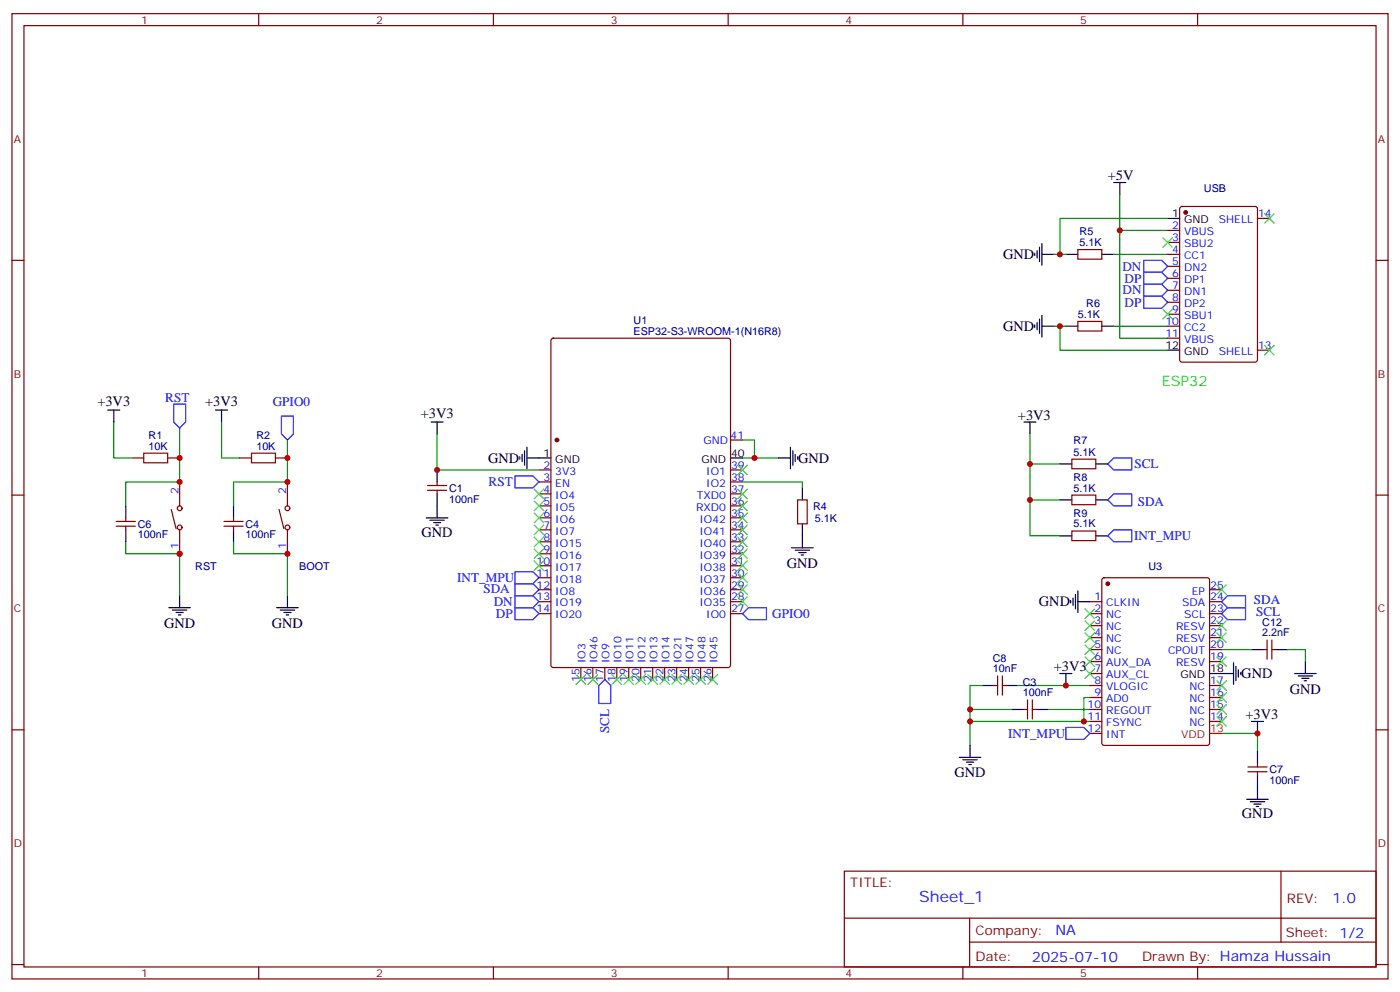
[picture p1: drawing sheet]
<svg xmlns="http://www.w3.org/2000/svg" width="412mm" height="292mm" viewBox="0 0 412 292" stroke-linecap="round" stroke-linejoin="round" font-family="sans-serif">
<g fill="none" stroke="#870000" stroke-width=".35">
<path d="M3.5 4h405.4v284.4h-405.4zM7.1 7.5h398.2v277.3h-398.2zM76.2 4v3.5M145.3 4v3.5M214.5 4v3.5M283.6 4v3.5M352.8 4v3.5M3.5 76.7h3.6M317.5 73.5h7.1v2.8h-7.1zM344 67.9h3.5M344 71.4h3.5M344 74.9h3.5"/>
<path d="M344 78.5h3.5M347.7 61l.5-.2h21.5l.7 .4v44.8l-.4 .6-21.8 .1-.7-.5v-44.7zM370.4 64.3h3.5M405.3 76.7h3.6M162.5 99.8l.5-.2h51.5l.6 .5 .1 95.8-.5 .7h-51.7l-.7-.4v-95.9zM317.5 94.7h7.1v2.8h-7.1zM344 82h3.5M344 85.5h3.5M344 89h3.5M344 92.6h3.5M344 96.1h3.5M344 99.6h3.5"/>
<path d="M370.4 103.2h3.5M38.8 134.9h3.5M49.4 134.9h3.5M70.6 134.9h3.5M81.1 134.9h3.6M158.7 138.4h3.6M215.2 138.4h3.5M215.2 129.6h3.5M315.7 135.3h7.1v2.8h-7.1zM3.5 145.8h3.6M34.2 155h5.7M34.2 153.6h5.7"/>
<path d="M37 152.5v1.1M37 155v1.1M50.4 150.1l1.5 5.6M52.9 142v7M52.9 156.1v7M66 155h5.6M66 153.6h5.6M68.8 152.5v1.1M68.8 155v1.1M82.2 150.1l1.4 5.6M84.7 142v7M84.7 156.1v7"/>
<path d="M125.9 144.4h5.7M125.9 143h5.7M128.8 142v1M128.8 144.4v1.1M158.7 142h3.6M158.7 145.5h3.6M158.7 149h3.6M158.7 152.5h3.6M158.7 156.1h3.6M158.7 159.6h3.6M215.2 142h3.5M215.2 145.5h3.5"/>
<path d="M215.2 149h3.5M215.2 152.5h3.5M215.2 156.1h3.5M215.2 159.6h3.5M234.9 147.2h2.9v7.1h-2.9zM315.7 156.4h7.1v2.8h-7.1zM315.7 145.8h7.1v2.9h-7.1zM405.3 145.8h3.6M158.7 177.2h3.6M158.7 173.7h3.6M158.7 163.1h3.6M158.7 166.7h3.6"/>
<path d="M158.7 170.2h3.6M215.2 177.2h3.5M215.2 173.7h3.5M215.2 163.1h3.5M215.2 166.7h3.5M215.2 170.2h3.5M321 177.2h3.6M324.8 170.4l.5-.2h30.3l.7 .4v48.3l-.5 .6-30.5 .1-.7-.5v-48.2zM356.3 177.2h3.5M356.3 173.7h3.5M158.7 180.8h3.6M171.1 196.6v3.6"/>
<path d="M174.6 196.6v3.6M178.2 196.6v3.6M181.7 196.6v3.6M185.2 196.6v3.6M188.7 196.6v3.6M192.3 196.6v3.6M195.8 196.6v3.6M199.3 196.6v3.6M202.8 196.6v3.6M206.4 196.6v3.6M209.9 196.6v3.6M215.2 180.8h3.5"/>
<path d="M293.9 199.1v5.7M295.3 199.1v5.7M321 191.3h3.6M321 180.8h3.6M321 184.3h3.6M321 187.8h3.6M321 194.9h3.6M321 198.4h3.6M356.3 191.3h3.5M356.3 180.8h3.5M356.3 184.3h3.5M356.3 187.8h3.5"/>
<path d="M356.3 194.9h3.5M372.2 191.3h1M373.2 188.5v5.7M374.6 188.5v5.7M374.6 191.3h1.1M3.5 215h3.6M292.8 201.9h1.1M295.3 201.9h1M301.6 209h1.1M302.7 206.2v5.6M304.1 209h1.1M304.1 206.2v5.6"/>
<path d="M321 201.9h3.6M321 205.5h3.6M321 209h3.6M321 212.5h3.6M321 216h3.6M356.3 201.9h3.5M356.3 205.5h3.5M356.3 209h3.5M356.3 212.5h3.5M405.3 215h3.6M367.6 225.9h5.6M367.6 227.3h5.6"/>
<path d="M370.4 224.9v1M370.4 227.3v1.1M248.7 256.6h156.6v28.2h-156.6zM377.3 256.6v20.9M248.7 270.5h156.5M285.6 277.5h119.6M285.6 270.5v14.1M3.5 284.1h3.6M76.2 284.8v3.6M145.3 284.8v3.6M214.5 284.8v3.6M283.6 284.8v3.6"/>
<path d="M352.8 284.8v3.6M405.3 284.1h3.6"/>
<circle cx="52.9" cy="155.4" r=".71"/>
<circle cx="52.9" cy="149.7" r=".71"/>
<circle cx="84.7" cy="155.4" r=".71"/>
<circle cx="84.7" cy="149.7" r=".71"/>
</g>
<g fill="none" stroke="#008700" stroke-width=".35">
<path d="M329.8 57.3v42.3h14.2M310.4 74.9h3.6M328.1 74.9h15.9M329.8 67.9h14.2M344 64.3h-31.8v10.6M310.4 96.1h3.6M312.2 96.1v7.1h31.8M328.1 96.1h15.9M33.5 124.3v10.6h5.3M52.9 126.1v15.9h-15.9v7M65.3 124.3v10.6h5.3M84.7 129.6v12.4h-15.9v7"/>
<path d="M128.8 127.8v10.6h29.9M218.7 129.6h3.5v5.3M218.7 134.9h10.6M303.4 127.8v19.4h8.8M303.4 136.7h8.8M37 159.6v3.5h15.9v12.4M68.8 159.6v3.5h15.9v12.4M218.7 142h17.7v1.7M303.4 147.2v10.6h8.8M359.8 191.3h8.9M379.2 191.3h5.3v3.6M285.8 209h12.3"/>
<path d="M285.8 212.5h33.5M289.3 201.9h-3.5v17.7M299.9 201.9h21.1M308.7 209h12.3M321 205.5h-1.7v7h1.7M359.8 216h10.6v5.3"/>
</g>
<g fill="none" stroke="#000" stroke-width=".35">
<path d="M328.1 53.8h3.5M329.8 53.8v3.5M304.8 74.6v.7M305.5 73.9v2.1M306.2 72.8v4.2M306.9 74.9h3.5M306.9 71.8v6.3M314 74.9h3.5M324.6 74.9h3.5M344 64.3h3.5M304.8 95.7v.7M305.5 95v2.2"/>
<path d="M306.2 94v4.2M306.9 96.1h3.5M306.9 92.9v6.4M314 96.1h3.5M324.6 96.1h3.5M344 103.2h3.5M31.7 120.8h3.6M33.5 120.8v3.5M63.5 120.8h3.5M65.3 120.8v3.5M127 124.3h3.5M128.8 124.3v3.5"/>
<path d="M128.8 138.4v3.6M153.1 134.5v.8M153.8 133.8v2.2M154.5 132.8v4.2M155.2 134.9h7.1M155.2 131.7v6.4M215.2 134.9h3.5M229.3 134.9h3.5M232.8 131.7v6.4M233.5 132.8v4.2M234.2 133.8v2.2M234.9 134.5v.8"/>
<path d="M301.6 124.3h3.6M303.4 124.3v3.5M312.2 136.7h3.5M322.8 136.7h3.5M37 149v3.5M37 156.1v3.5M68.8 149v3.5M68.8 156.1v3.5M125.6 152.5h6.3M126.6 153.2h4.3M127.7 154h2.1M128.4 154.7h.7"/>
<path d="M128.8 145.5v7M236.4 143.7v3.5M236.4 154.3v7.1M312.2 157.8h3.5M312.2 147.2h3.5M322.8 157.8h3.5M322.8 147.2h3.5M49.7 179h6.4M50.8 179.7h4.2M52.9 175.5v3.5M81.5 179h6.3M82.5 179.7h4.3"/>
<path d="M84.7 175.5v3.5M233.2 161.4h6.3M234.2 162.1h4.3M235.3 162.8h2.1M236 163.5h.7M315.4 176.9v.7M316.1 176.2v2.1M316.8 175.1v4.3M317.5 177.2h3.5M317.5 174.1v6.3M51.9 180.4h2.1M52.6 181.1h.7"/>
<path d="M83.6 180.4h2.1M84.3 181.1h.7M312.2 198.4h3.5M314 198.4v3.5M356.3 198.4h7.1M363.4 195.2v6.4M364.1 196.3v4.2M364.8 197.3v2.2M365.5 198v.8M368.7 191.3h3.5M375.7 191.3h3.5M381.4 198.4h6.3"/>
<path d="M382.4 199.1h4.2M383.5 199.8h2.1M384.5 194.9v3.5M285.8 219.6v3.5M289.3 201.9h3.5M296.3 201.9h3.6M298.1 209h3.5M305.2 209h3.5M368.7 212.5h3.5M370.4 212.5v3.5M384.2 200.5h.7M282.6 223.1h6.3"/>
<path d="M283.6 223.8h4.3M284.7 224.5h2.1M285.4 225.2h.7M367.2 235.4h6.4M368.3 236.1h4.2M369.4 236.9h2.1M370.1 237.6h.7M370.4 221.3v3.6M370.4 228.4v7"/>
</g>
<g fill="none" stroke="#00f" stroke-width=".35">
<path d="M336.9 76.7h5.3l1.8 1.8-1.8 1.7h-5.3zM336.9 80.2h5.3l1.8 1.8-1.8 1.7h-5.3zM336.9 83.7h5.3l1.8 1.8-1.8 1.8h-5.3zM336.9 87.3h5.3l1.8 1.7-1.8 1.8h-5.3zM51.2 119h3.5v5.3l-1.8 1.8-1.7-1.8zM82.9 122.6h3.5v5.2l-1.7 1.8-1.8-1.8zM326.3 136.7l1.8-1.8h5.3v3.5h-5.3zM151.7 140.2h5.3l1.7 1.8-1.7 1.7h-5.3zM326.3 157.8l1.8-1.7h5.3v3.5h-5.3zM326.3 147.2l1.8-1.7h5.3v3.5h-5.3zM151.7 171.9h5.3l1.7 1.8-1.7 1.8h-5.3zM151.7 168.4h5.3l1.7 1.8-1.7 1.7h-5.3z"/>
<path d="M151.7 175.5h5.3l1.7 1.7-1.7 1.8h-5.3zM151.7 179h5.3l1.7 1.8-1.7 1.7h-5.3zM359.8 177.2l1.8-1.7h5.3v3.5h-5.3zM218.7 180.8l1.8-1.8h5.3v3.5h-5.3zM359.8 180.8l1.8-1.8h5.3v3.5h-5.3zM176.4 201.9l1.8-1.7 1.7 1.7v5.3h-3.5zM314 214.3h5.3l1.7 1.7-1.7 1.8h-5.3z"/>
</g>
<g fill="#870000" stroke="#870000" stroke-width=".35">
<circle cx="349.2" cy="62.6" r=".53"/>
<circle cx="326.3" cy="171.9" r=".53"/>
<circle cx="164" cy="129.6" r=".53"/>
</g>
<g fill="none" stroke="#3c3" stroke-width=".35">
<path d="M342.5 70l2.9 2.8M345.4 70l-2.9 2.8M372.5 62.9l2.9 2.9M375.4 62.9l-2.9 2.9M342.5 91.2l2.9 2.8M345.4 91.2l-2.9 2.8M372.5 101.7l2.9 2.9M375.4 101.7l-2.9 2.9M217.3 137l2.8 2.8M220.1 137l-2.8 2.8M157.3 158.2l2.9 2.8M157.3 154.7l2.9 2.8"/>
<path d="M157.3 151.1l2.9 2.9M157.3 147.6l2.9 2.8M157.3 144.1l2.9 2.8M160.2 158.2l-2.9 2.8M160.2 154.7l-2.9 2.8M160.2 151.1l-2.9 2.9M160.2 147.6l-2.9 2.8M160.2 144.1l-2.9 2.8M217.3 144.1l2.8 2.8M217.3 147.6l2.8 2.8M217.3 151.1l2.8 2.9M217.3 154.7l2.8 2.8"/>
<path d="M217.3 158.2l2.8 2.8M220.1 144.1l-2.8 2.8M220.1 147.6l-2.8 2.8M220.1 151.1l-2.8 2.9M220.1 154.7l-2.8 2.8M220.1 158.2l-2.8 2.8M157.3 165.2l2.9 2.9M157.3 161.7l2.9 2.8M160.2 165.2l-2.9 2.9M160.2 161.7l-2.9 2.8M217.3 161.7l2.8 2.8M217.3 165.2l2.8 2.9"/>
<path d="M217.3 168.8l2.8 2.8M217.3 172.3l2.8 2.8M217.3 175.8l2.8 2.8M220.1 161.7l-2.8 2.8M220.1 165.2l-2.8 2.9M220.1 168.8l-2.8 2.8M220.1 172.3l-2.8 2.8M220.1 175.8l-2.8 2.8M319.6 179.4l2.8 2.8M322.4 179.4l-2.8 2.8M358.4 172.3l2.8 2.8M361.2 172.3l-2.8 2.8"/>
<path d="M169.7 198.8l2.8 2.8M172.5 198.8l-2.8 2.8M173.2 198.8l2.8 2.8M176 198.8l-2.8 2.8M180.3 198.8l2.8 2.8M183.1 198.8l-2.8 2.8M183.8 198.8l2.8 2.8M186.6 198.8l-2.8 2.8M187.3 198.8l2.8 2.8M190.1 198.8l-2.8 2.8M190.9 198.8l2.8 2.8M193.7 198.8l-2.8 2.8"/>
<path d="M194.4 198.8l2.8 2.8M197.2 198.8l-2.8 2.8M197.9 198.8l2.8 2.8M200.7 198.8l-2.8 2.8M201.4 198.8l2.9 2.8M204.3 198.8l-2.9 2.8M205 198.8l2.8 2.8M207.8 198.8l-2.8 2.8M208.5 198.8l2.8 2.8M211.3 198.8l-2.8 2.8M319.6 182.9l2.8 2.8M319.6 186.4l2.8 2.8"/>
<path d="M319.6 189.9l2.8 2.9M319.6 193.5l2.8 2.8M319.6 197l2.8 2.8M322.4 182.9l-2.8 2.8M322.4 186.4l-2.8 2.8M322.4 189.9l-2.8 2.9M322.4 193.5l-2.8 2.8M322.4 197l-2.8 2.8M358.4 182.9l2.8 2.8M358.4 186.4l2.8 2.8M358.4 193.5l2.8 2.8M361.2 182.9l-2.8 2.8"/>
<path d="M361.2 186.4l-2.8 2.8M361.2 193.5l-2.8 2.8M358.4 200.5l2.8 2.8M358.4 204l2.8 2.9M358.4 207.6l2.8 2.8M358.4 211.1l2.8 2.8M361.2 200.5l-2.8 2.8M361.2 204l-2.8 2.9M361.2 207.6l-2.8 2.8M361.2 211.1l-2.8 2.8"/>
</g>
<path d="M356.3 216h3.5" fill="none" stroke="#f00" stroke-width=".35"/>
<path d="M42.3 133.5h7.1v2.8h-7.1zM74.1 133.5h7v2.8h-7z" fill="none" stroke="#a10000" stroke-width=".35"/>
<g fill="#c00">
<circle cx="303.4" cy="147.2" r=".88"/>
<circle cx="303.4" cy="136.7" r=".88"/>
<circle cx="329.8" cy="67.9" r=".88"/>
<circle cx="312.2" cy="96.1" r=".88"/>
<circle cx="312.2" cy="74.9" r=".88"/>
<circle cx="285.8" cy="209" r=".88"/>
<circle cx="314" cy="201.9" r=".88"/>
<circle cx="370.4" cy="216" r=".88"/>
<circle cx="52.9" cy="134.9" r=".88"/>
<circle cx="84.7" cy="142" r=".88"/>
<circle cx="84.7" cy="163.1" r=".88"/>
<circle cx="52.9" cy="163.1" r=".88"/>
<circle cx="52.9" cy="142" r=".88"/>
<circle cx="84.7" cy="134.9" r=".88"/>
<circle cx="285.8" cy="212.5" r=".88"/>
<circle cx="319.3" cy="212.5" r=".88"/>
<circle cx="128.8" cy="138.4" r=".88"/>
<circle cx="222.3" cy="134.9" r=".88"/>
</g>
<text font-size="4.6" fill="#00f" x="270.8" y="265.6">Sheet_1</text>
<g font-size="4.2">
<text x="326.3" y="53.1">+5V</text>
<text x="295.5" y="76.3">GND</text>
<text x="295.5" y="97.5">GND</text>
<text x="28.7" y="119.7">+3V3</text>
<text x="60.4" y="119.7">+3V3</text>
<text x="123.9" y="123.2">+3V3</text>
<text x="299.9" y="123.6">+3V3</text>
<text x="143.8" y="136.3">GND</text>
<text x="235.1" y="136.3">GND</text>
<text x="124.2" y="158.2">GND</text>
<text x="231.8" y="167.4">GND</text>
<text x="306" y="178.6">GND</text>
<text x="48.3" y="185.1">GND</text>
<text x="80.1" y="185.1">GND</text>
<text x="310.4" y="197.7">+3V3</text>
<text x="365.7" y="199.8">GND</text>
<text x="379.9" y="204.5">GND</text>
<text x="366.9" y="211.8">+3V3</text>
<text x="281.2" y="228.7">GND</text>
<text x="365.8" y="241.1">GND</text>
</g>
<text font-size="4.2" fill="#0f0" x="342.2" y="113.7">ESP32</text>
<g font-size="4.2" fill="#00f">
<text x="392.5" y="265.9">1.0</text>
<text x="310.9" y="275.4">NA</text>
<text x="304" y="283.2">2025-07-10</text>
</g>
<g font-size="3.9" fill="#00f">
<text x="330.6" y="79.7">DN</text>
<text x="331.3" y="83.2">DP</text>
<text x="330.7" y="86.7">DN</text>
<text x="331.3" y="90.3">DP</text>
<text x="48.7" y="118.5">RST</text>
<text x="80.4" y="119.6">GPIO0</text>
<text x="334.2" y="137.9">SCL</text>
<text x="143.9" y="143.2">RST</text>
<text x="335.1" y="149">SDA</text>
<text x="334.1" y="159.1">INT_MPU</text>
<text x="134.7" y="171.5">INT_MPU</text>
<text x="142.4" y="174.5">SDA</text>
<text x="145.4" y="178.5">DN</text>
<text x="369.4" y="178">SDA</text>
<text x="146.1" y="182">DP</text>
<text x="227.5" y="182.1">GPIO0</text>
<text x="370" y="181.5">SCL</text>
<text x="179.5" y="216" transform="rotate(-90 179.5 216)">SCL</text>
<text x="297" y="217.3">INT_MPU</text>
</g>
<g font-size="3.9" fill="#800">
<text x="250.5" y="261.2">TITLE:</text>
<text x="379.1" y="265.9">REV:</text>
<text x="287.4" y="275.4">Company:</text>
<text x="378.7" y="276">Sheet: 1/2</text>
<text x="287.4" y="283.1">Date:</text>
<text x="336.4" y="283.2">Draw</text>
<text x="346.6" y="283.2">n By: Hamza Hussain</text>
</g>
<g font-size="3.2" fill="#800">
<text x="41.6" y="7">1</text>
<text x="110.8" y="7">2</text>
<text x="179.9" y="7">3</text>
<text x="249.1" y="7">4</text>
<text x="318.2" y="7">5</text>
<text x="4.1" y="42.1">A</text>
<text x="405.9" y="42.1">A</text>
<text x="4.1" y="111.3">B</text>
<text x="405.9" y="111.3">B</text>
<text x="4.1" y="180.4">C</text>
<text x="405.9" y="180.4">C</text>
<text x="4.1" y="249.6">D</text>
<text x="405.9" y="249.6">D</text>
<text x="41.6" y="287.8">1</text>
<text x="110.8" y="287.8">2</text>
<text x="179.9" y="287.8">3</text>
<text x="249.1" y="287.8">4</text>
<text x="318.2" y="287.8">5</text>
</g>
<g font-size="3.2" fill="#000080">
<text x="354.6" y="56.6">USB</text>
<text x="318" y="69.3">R5</text>
<text x="318" y="72.5">5.1K</text>
<text x="186.6" y="95.3">U1</text>
<text x="317.5" y="93.6">5.1K</text>
<text x="320" y="90.5">R6</text>
<text x="186.6" y="98.6">ESP32-S3-WROOM-1(N16R8)</text>
<text x="43.8" y="129.2">R1</text>
<text x="75.5" y="129.2">R2</text>
<text x="316.2" y="130.8">R7</text>
<text x="43.8" y="132.4">10K</text>
<text x="75.5" y="132.4">10K</text>
<text x="316.2" y="134.2">5.1K</text>
<text x="316.2" y="141.6">R8</text>
<text x="132.3" y="148">100nF</text>
<text x="132.3" y="144.9">C1</text>
<text x="316.2" y="144.8">5.1K</text>
<text x="40.6" y="155.4">C6</text>
<text x="72.3" y="155.4">C4</text>
<text x="239.5" y="150.2">R4</text>
<text x="240" y="153.7">5.1K</text>
<text x="316.2" y="155.4">5.1K</text>
<text x="316.2" y="152.1">R9</text>
<text x="40.6" y="158.6">100nF</text>
<text x="72.3" y="158.6">100nF</text>
<text x="57.5" y="167.8">RST</text>
<text x="88.2" y="167.8">BOOT</text>
<text x="338.3" y="167.9">U3</text>
<text x="371.8" y="184.3">C12</text>
<text x="371.8" y="187.5">2.2nF</text>
<text x="292.5" y="195">C8</text>
<text x="292.5" y="198">10nF</text>
<text x="301.3" y="201.9">C3</text>
<text x="301.3" y="205.1">100nF</text>
<text x="373.9" y="227.8">C7</text>
<text x="373.9" y="230.9">100nF</text>
</g>
<g font-size="3.2">
<text x="345.3" y="64">1</text>
<text x="348.8" y="65.8">GND</text>
<text x="343.3" y="102.8">12</text>
<text x="348.8" y="104.6">GND</text>
<text x="160.1" y="134.5">1</text>
<text x="163.6" y="136.3">GND</text>
<text x="206.6" y="136.3">GND</text>
<text x="215.4" y="134.5">40</text>
<text x="347.7" y="199.8">GND</text>
<text x="356.5" y="198">18</text>
</g>
<g font-size="3.2" fill="#00f">
<text x="359" y="65.8">SHELL</text>
<text x="370.6" y="64">14</text>
<text x="345.3" y="67.5">2</text>
<text x="345.3" y="71">3</text>
<text x="348.8" y="69.3">VBUS</text>
<text x="345.3" y="74.6">4</text>
<text x="348.8" y="72.8">SBU2</text>
<text x="348.8" y="76.3">CC1</text>
<text x="345.3" y="78.1">5</text>
<text x="345.3" y="81.6">6</text>
<text x="348.8" y="79.9">DN2</text>
<text x="348.8" y="83.4">DP1</text>
<text x="345.3" y="85.2">7</text>
<text x="345.3" y="88.7">8</text>
<text x="348.8" y="86.9">DN1</text>
<text x="343.3" y="95.7">10</text>
<text x="345.3" y="92.2">9</text>
<text x="348.8" y="90.5">DP2</text>
<text x="348.8" y="94">SBU1</text>
<text x="343.3" y="99.3">11</text>
<text x="348.8" y="97.5">CC2</text>
<text x="348.8" y="101">VBUS</text>
<text x="359" y="104.6">SHELL</text>
<text x="370.6" y="102.8">13</text>
<text x="207.2" y="130.7">GND</text>
<text x="215.2" y="129.3">41</text>
<text x="160.1" y="138.1">2</text>
<text x="160.1" y="141.6">3</text>
<text x="163.6" y="139.8">3V3</text>
<text x="163.6" y="143.4">EN</text>
<text x="208" y="143.4">IO2</text>
<text x="208" y="139.8">IO1</text>
<text x="215.4" y="141.6">38</text>
<text x="215.4" y="138.1">39</text>
<text x="52.6" y="145.5" transform="rotate(-90 52.6 145.5)">2</text>
<text x="84.3" y="145.5" transform="rotate(-90 84.3 145.5)">2</text>
<text x="160.1" y="145.1">4</text>
<text x="160.1" y="148.7">5</text>
<text x="163.6" y="146.9">IO4</text>
<text x="205.3" y="146.9">TXD0</text>
<text x="215.4" y="148.7">36</text>
<text x="215.4" y="145.1">37</text>
<text x="160.1" y="152.2">6</text>
<text x="160.1" y="155.7">7</text>
<text x="163.6" y="150.4">IO5</text>
<text x="163.6" y="154">IO6</text>
<text x="205" y="150.4">RXD0</text>
<text x="206" y="154">IO42</text>
<text x="215.4" y="155.7">34</text>
<text x="215.4" y="152.2">35</text>
<text x="52.6" y="161.6" transform="rotate(-90 52.6 161.6)">1</text>
<text x="84.3" y="161.6" transform="rotate(-90 84.3 161.6)">1</text>
<text x="160.1" y="159.2">8</text>
<text x="163.6" y="157.5">IO7</text>
<text x="163.6" y="161">IO15</text>
<text x="206" y="161">IO40</text>
<text x="206" y="157.5">IO41</text>
<text x="215.4" y="159.2">33</text>
<text x="158.1" y="166.3">10</text>
<text x="160.1" y="162.8">9</text>
<text x="163.6" y="164.5">IO16</text>
<text x="206" y="164.5">IO39</text>
<text x="215.4" y="166.3">31</text>
<text x="215.4" y="162.8">32</text>
<text x="158.1" y="169.8">11</text>
<text x="158.1" y="173.4">12</text>
<text x="163.6" y="168.1">IO17</text>
<text x="163.6" y="171.6">IO18</text>
<text x="206" y="171.6">IO37</text>
<text x="206" y="168.1">IO38</text>
<text x="215.4" y="173.4">29</text>
<text x="215.4" y="169.8">30</text>
<text x="356.5" y="173.4">25</text>
<text x="158.1" y="176.9">13</text>
<text x="163.6" y="175.1">IO8</text>
<text x="163.6" y="178.6">IO19</text>
<text x="206" y="178.6">IO35</text>
<text x="206" y="175.1">IO36</text>
<text x="215.4" y="176.9">28</text>
<text x="322.4" y="176.9">1</text>
<text x="325.9" y="178.6">CLKIN</text>
<text x="348.2" y="178.6">SDA</text>
<text x="351.1" y="175.1">EP</text>
<text x="356.5" y="176.9">24</text>
<text x="158.1" y="180.4">14</text>
<text x="163.6" y="182.2">IO20</text>
<text x="208" y="182.2">IO0</text>
<text x="215.4" y="180.4">27</text>
<text x="322.4" y="180.4">2</text>
<text x="322.4" y="183.9">3</text>
<text x="325.9" y="182.2">NC</text>
<text x="325.9" y="185.7">NC</text>
<text x="346.4" y="185.7">RESV</text>
<text x="348.9" y="182.2">SCL</text>
<text x="356.5" y="183.9">22</text>
<text x="356.5" y="180.4">23</text>
<text x="322.4" y="187.5">4</text>
<text x="322.4" y="191">5</text>
<text x="325.9" y="189.2">NC</text>
<text x="346.4" y="189.2">RESV</text>
<text x="356.5" y="191">20</text>
<text x="356.5" y="187.5">21</text>
<text x="172.5" y="195.3" transform="rotate(-90 172.5 195.3)">IO3</text>
<text x="176" y="195.3" transform="rotate(-90 176 195.3)">IO46</text>
<text x="179.6" y="195.3" transform="rotate(-90 179.6 195.3)">IO9</text>
<text x="183.1" y="195.3" transform="rotate(-90 183.1 195.3)">IO10</text>
<text x="186.6" y="195.3" transform="rotate(-90 186.6 195.3)">IO11</text>
<text x="190.1" y="195.3" transform="rotate(-90 190.1 195.3)">IO12</text>
<text x="193.7" y="195.3" transform="rotate(-90 193.7 195.3)">IO13</text>
<text x="197.2" y="195.3" transform="rotate(-90 197.2 195.3)">IO14</text>
<text x="200.7" y="195.3" transform="rotate(-90 200.7 195.3)">IO21</text>
<text x="204.3" y="195.3" transform="rotate(-90 204.3 195.3)">IO47</text>
<text x="207.8" y="195.3" transform="rotate(-90 207.8 195.3)">IO48</text>
<text x="211.3" y="195.3" transform="rotate(-90 211.3 195.3)">IO45</text>
<text x="322.4" y="194.5">6</text>
<text x="325.9" y="192.8">NC</text>
<text x="325.9" y="196.3">AUX_DA</text>
<text x="344.1" y="192.8">CPOUT</text>
<text x="346.4" y="196.3">RESV</text>
<text x="356.5" y="194.5">19</text>
<text x="170.7" y="200.8" transform="rotate(-90 170.7 200.8)">15</text>
<text x="174.3" y="200.8" transform="rotate(-90 174.3 200.8)">16</text>
<text x="177.8" y="200.8" transform="rotate(-90 177.8 200.8)">17</text>
<text x="181.3" y="200.8" transform="rotate(-90 181.3 200.8)">18</text>
<text x="184.9" y="200.8" transform="rotate(-90 184.9 200.8)">19</text>
<text x="188.4" y="200.8" transform="rotate(-90 188.4 200.8)">20</text>
<text x="191.9" y="200.8" transform="rotate(-90 191.9 200.8)">21</text>
<text x="195.4" y="200.8" transform="rotate(-90 195.4 200.8)">22</text>
<text x="199" y="200.8" transform="rotate(-90 199 200.8)">23</text>
<text x="202.5" y="200.8" transform="rotate(-90 202.5 200.8)">24</text>
<text x="206" y="200.8" transform="rotate(-90 206 200.8)">25</text>
<text x="209.5" y="200.8" transform="rotate(-90 209.5 200.8)">26</text>
<text x="322.4" y="198">7</text>
<text x="322.4" y="201.6">8</text>
<text x="325.9" y="199.8">AUX_CL</text>
<text x="325.9" y="203.3">VLOGIC</text>
<text x="350.4" y="203.3">NC</text>
<text x="356.5" y="201.6">17</text>
<text x="320.3" y="208.6">10</text>
<text x="322.4" y="205.1">9</text>
<text x="325.9" y="206.9">AD0</text>
<text x="350.4" y="206.9">NC</text>
<text x="356.5" y="208.6">15</text>
<text x="356.5" y="205.1">16</text>
<text x="320.3" y="212.2">11</text>
<text x="320.3" y="215.7">12</text>
<text x="325.9" y="210.4">REGOUT</text>
<text x="325.9" y="213.9">FSYNC</text>
<text x="350.4" y="213.9">NC</text>
<text x="350.4" y="210.4">NC</text>
<text x="356.5" y="212.2">14</text>
<text x="325.9" y="217.5">INT</text>
</g>
<g font-size="3.2" fill="#f00">
<text x="356.5" y="215.7">13</text>
<text x="347.9" y="217.5">VDD</text>
</g>
</svg>
